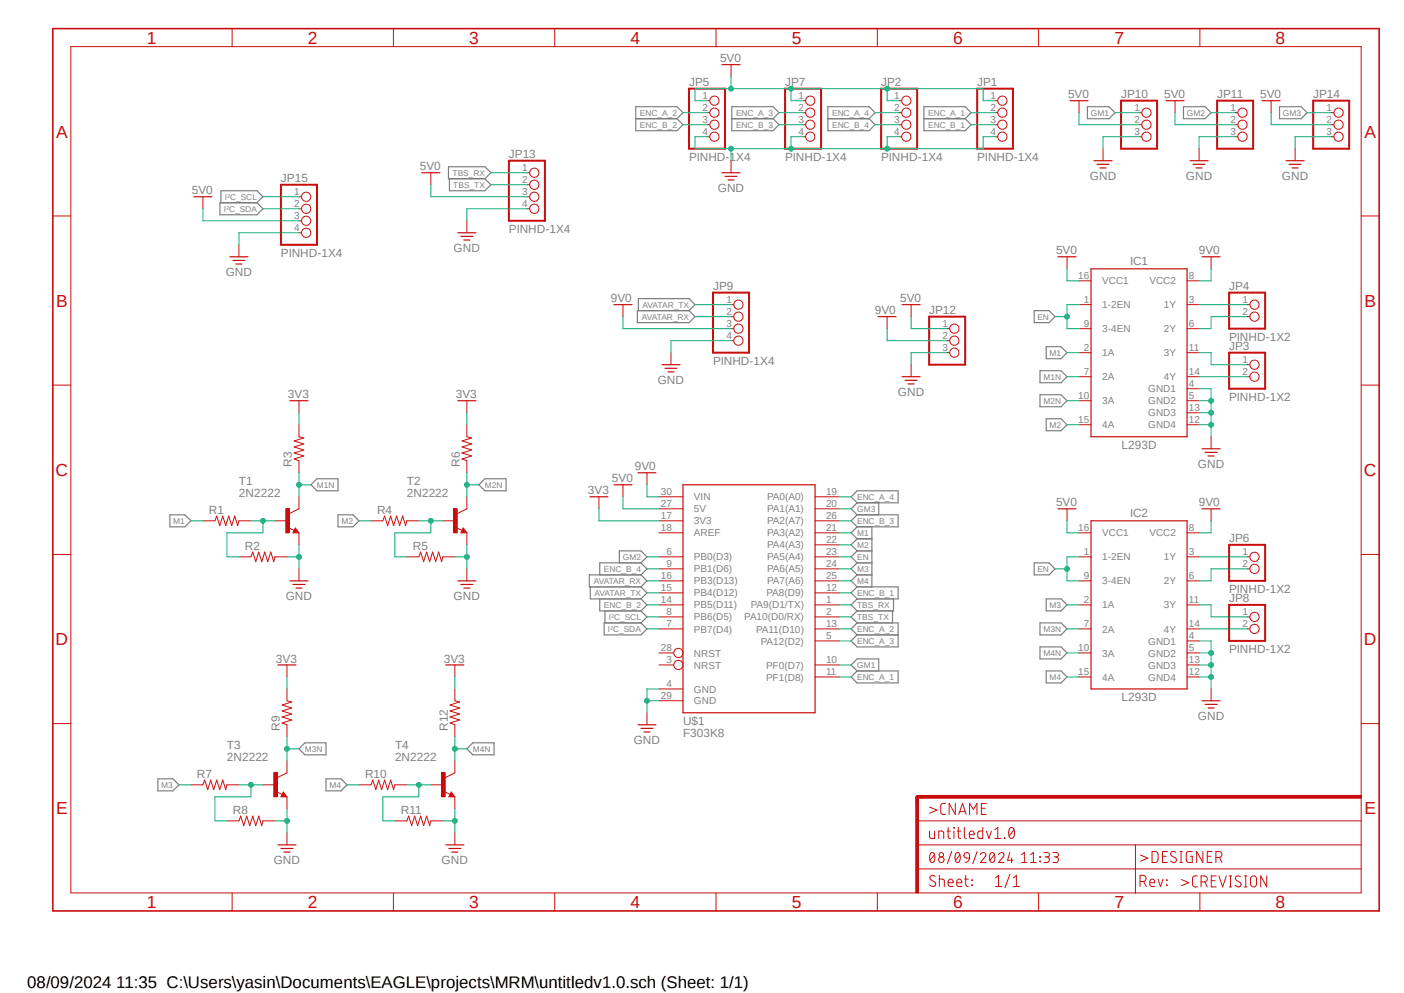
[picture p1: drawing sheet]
<svg xmlns="http://www.w3.org/2000/svg" width="297mm" height="210mm" viewBox="0 0 297 210" stroke-linecap="round" stroke-linejoin="round" font-family="sans-serif">
<path d="M10.8 5.8l281.3 187.2M292.1 5.8l-281.3 187.2" fill="none" stroke="#fff" stroke-width=".21"/>
<g fill="none" stroke="#808080" stroke-width=".25">
<path d="M94.9 35.3h7.7l1.2 1.2-1.2 1.3h-7.7zM95.1 37.8v2.5h7.5l1.2-1.2-1.2-1.3M134.5 25.1h8.7M134.5 22.6h8.7l1.3 1.2-1.3 1.3 1.3 1.3-1.3 1.2h-8.7zM154.8 25.1h8.7M154.8 22.6h8.7l1.3 1.2-1.3 1.3 1.3 1.3-1.3 1.2h-8.7zM175.1 25.1h8.8M175.1 22.6h8.8l1.2 1.2-1.2 1.3 1.2 1.3-1.2 1.2h-8.8zM195.5 25.1h8.7M195.5 22.6h8.7l1.2 1.2-1.2 1.3 1.2 1.3-1.2 1.2h-8.7zM230 22.6h4.6l1.3 1.2-1.3 1.3h-4.6zM250.4 22.6h4.5l1.3 1.2-1.3 1.3h-4.5z"/>
<path d="M270.7 22.6h4.6l1.2 1.2-1.2 1.3h-4.6zM46.5 42.9h7.9l1.2 1.3-1.2 1.2h-7.9zM46.7 42.9v-2.6h7.7l1.2 1.3-1.2 1.3M134.8 65.7h11l1.2 1.3-1.2 1.2h-11zM135 65.7v-2.5h10.8l1.2 1.2-1.2 1.3M218.8 65.7h3.1l1.3 1.3-1.3 1.2h-3.1zM220 78.4h4.5l1.2 1.3-1.2 1.2h-4.5zM221.3 73.3h3.2l1.2 1.3-1.2 1.3h-3.2zM220 83.5h4.5l1.2 1.3-1.2 1.2h-4.5zM221.3 88.6h3.2l1.2 1.2-1.2 1.3h-3.2zM35.9 108.9h3.2l1.3 1.3-1.3 1.2h-3.2zM65.8 102.5l1.3-1.2h4.4v2.5h-4.4z"/>
<path d="M71.5 108.9h3.2l1.2 1.3-1.2 1.2h-3.2zM102.6 101.3h4.5v2.5h-4.5l-1.3-1.3zM131 119v-2.5h4.6l1.3 1.3-1.3 1.2M135.6 119h-8.7v2.6M135.6 119l1.3 1.3-1.3 1.3M180 105.1l1.3-1.3h8.7v2.5h-8.7zM181.3 108.9l-1.3 1.3 1.3 1.2M181.3 119h3.1M181.3 116.5l-1.3 1.3 1.3 1.2M181.3 116.5h3.1M181.3 111.4l-1.3 1.3 1.3 1.3M181.3 108.9h8.7v2.5h-8.7"/>
<path d="M181.3 114h3.1M181.3 119l-1.3 1.3 1.3 1.3M181.3 114l-1.3 1.2 1.3 1.3M181.3 106.3l-1.3 1.3 1.3 1.3M184.4 111.4v12.7M185.9 106.3v2.6M218.8 119h3.1l1.3 1.3-1.3 1.3h-3.1zM124.9 124.1v2.6h10.7M126.9 126.7v2.5h8.7M127.8 131.7h7.8l1.3 1.3-1.3 1.3h-7.8zM128 129.2v2.5M135.6 121.6h-10.9v2.5h10.9"/>
<path d="M135.6 121.6l1.3 1.3-1.3 1.2M135.6 124.1l1.3 1.3-1.3 1.3M135.6 126.7l1.3 1.2-1.3 1.3M135.6 129.2l1.3 1.3-1.3 1.2M181.3 121.6h3.1M181.3 129.2l-1.3 1.3 1.3 1.2M181.3 131.7h8.7v5.1h-8.7l-1.3-1.2 1.3-1.3M181.3 124.1h8.7v2.6h-8.7M181.3 126.7l-1.3 1.2 1.3 1.3M181.3 124.1l-1.3 1.3 1.3 1.3M181.3 134.3h8.7M181.3 121.6l-1.3 1.3 1.3 1.2"/>
<path d="M181.3 131.7l-1.3 1.3 1.3 1.3M188.8 129.2v2.5M189 126.7v2.5h-7.7M220 131.7h4.5l1.2 1.3-1.2 1.3h-4.5zM220 136.8h4.5l1.2 1.3-1.2 1.3h-4.5zM221.3 126.7h3.2l1.2 1.2-1.2 1.3h-3.2zM63.2 158.4l1.3-1.3h4.5v2.5h-4.5zM100 157.1h4.5v2.5h-4.5l-1.2-1.2zM180 143.2l1.3-1.3h8.7v2.5h-8.7zM181.3 141.9l-1.3-1.3 1.3-1.2h4.6v2.5M221.3 141.9h3.2l1.2 1.3-1.2 1.2h-3.2zM33.4 164.7h3.2l1.2 1.3-1.2 1.3h-3.2z"/>
<path d="M69 164.7h3.1l1.3 1.3-1.3 1.3h-3.1z"/>
</g>
<g fill="none" stroke="#c90d0c" stroke-width=".25">
<path d="M152.7 13.7h3.8M89.2 36.5h3.8M152.7 36.5h3.8M153.4 37.3h2.5M154 38.1h1.3M226.4 21.3h3.8M231.4 34h3.8M232.1 34.8h2.5M232.7 35.5h1.3M246.7 21.3h3.8M251.8 34h3.8M252.4 34.8h2.5"/>
<path d="M253 35.5h1.3M96.9 49.2h3.8M97.5 50h2.5M98.1 50.8h1.3M223.8 54.3h3.8M230.8 56.9h20.3v35.5h-20.3zM254.3 54.3h3.8M129.9 64.4h3.8M140 77.1h3.8M140.7 77.9h2.5M141.3 78.7h1.3M185.8 67h3.8"/>
<path d="M190.8 79.7h3.8M190.8 64.4h3.8M135 100h3.8M191.5 80.4h2.5M192.1 81.2h1.3M254.3 94.9h3.8M254.9 95.7h2.6M255.6 96.4h1.2M62.5 112.2l.1 .2h-.4l.3-.5 .5 .7h-.8M124.8 105.1h3.8M129.9 102.5h3.8M144.5 102.5h27.9v48.2h-27.9z"/>
<path d="M223.8 107.6h3.8M230.8 110.2h20.3v35.5h-20.3zM254.3 107.6h3.8M135 153.3h3.8M135.6 154.1h2.5M136.2 154.8h1.3M254.3 148.2h3.8M254.9 149h2.6M255.6 149.7h1.2"/>
</g>
<g fill="none" stroke="#c90d0c" stroke-width=".21">
<path d="M154.6 13.7v2.5M91.1 36.5v2.6M111.5 36.5h.5M111.5 39.1h.5M149.6 21.3h.5M149.6 23.8h.5M149.6 26.4h.5M149.6 28.9h.5M154.6 34v2.5M169.9 21.3h.5M169.9 23.8h.5M169.9 26.4h.5"/>
<path d="M169.9 28.9h.5M190.2 21.3h.6M190.2 23.8h.6M190.2 26.4h.6M190.2 28.9h.6M210.5 21.3h.6M210.5 23.8h.6M210.5 26.4h.6M210.5 28.9h.6M228.3 21.3v2.5M233.3 31.5v2.5M241 23.8h.5"/>
<path d="M241 26.4h.5M241 28.9h.5M248.6 21.3v2.5M253.7 31.5v2.5M261.3 23.8h.5M261.3 26.4h.5M261.3 28.9h.5M98.8 46.7v2.5M111.5 41.6h.5M111.5 44.2h.5M225.7 54.3v2.6M228.3 59.4h2.5"/>
<path d="M251.1 59.4h2.6M256.2 54.3v2.6M131.8 64.4v2.6M141.9 74.6v2.5M154.6 64.4h.6M154.6 69.5h.6M154.6 67h.6M154.6 72.1h.6M187.7 67v2.5M192.7 64.4v2.6M192.7 77.1v2.6M200.4 74.6h.5"/>
<path d="M200.4 69.5h.5M200.4 72.1h.5M228.3 64.4h2.5M228.3 74.6h2.5M228.3 69.5h2.5M228.3 79.7h2.5M251.1 64.4h2.6M251.1 74.6h2.6M251.1 69.5h2.6M251.1 79.7h2.6M263.8 64.4h.6M263.8 79.7h.6"/>
<path d="M263.8 77.1h.6M263.8 67h.6M136.9 100v2.5M228.3 84.8h2.5M228.3 89.8h2.5M251.1 82.2h2.6M251.1 84.8h2.6M251.1 89.8h2.6M251.1 87.3h2.6M256.2 92.4v2.5M61 111.6l1.2 .6M62.5 111.7l.7 1h-1.2z"/>
<path d="M63.2 107.6l-2 1M126.7 105.1v2.5M131.8 102.5v2.6M139.4 117.8h5.1M139.4 112.7h5.1M139.4 110.2h5.1M139.4 105.1h5.1M139.4 107.6h5.1M172.4 117.8h5.1M172.4 112.7h5.1M172.4 110.2h5.1M172.4 105.1h5.1"/>
<path d="M172.4 107.6h5.1M172.4 115.2h5.1M225.7 107.6v2.6M228.3 117.8h2.5M228.3 112.7h2.5M251.1 117.8h2.6M251.1 112.7h2.6M256.2 107.6v2.6M263.8 117.8h.6M139.4 127.9h5.1M139.4 138.1h3.1M139.4 122.9h5.1"/>
<path d="M139.4 133h5.1M139.4 130.5h5.1M139.4 120.3h5.1M139.4 125.4h5.1M172.4 127.9h5.1M172.4 135.6h5.1M172.4 122.9h5.1M172.4 133h5.1M172.4 130.5h5.1M172.4 120.3h5.1M172.4 125.4h5.1M228.3 127.9h2.5"/>
<path d="M228.3 138.1h2.5M228.3 122.9h2.5M228.3 133h2.5M251.1 127.9h2.6M251.1 135.6h2.6M251.1 138.1h2.6M251.1 122.9h2.6M251.1 133h2.6M263.8 133h.6M263.8 130.5h.6M263.8 120.3h.6M136.9 150.7v2.6"/>
<path d="M139.4 140.6h3.1M139.4 145.7h5.1M139.4 148.2h5.1M172.4 143.2h5.1M172.4 140.6h5.1M228.3 143.2h2.5M251.1 143.2h2.6M251.1 140.6h2.6M256.2 145.7v2.5"/>
<circle cx="113" cy="39.1" r=".98"/>
<circle cx="113" cy="36.5" r=".98"/>
<circle cx="151.1" cy="26.4" r=".98"/>
<circle cx="151.1" cy="21.3" r=".98"/>
<circle cx="151.1" cy="23.8" r=".98"/>
<circle cx="151.1" cy="28.9" r=".98"/>
<circle cx="171.4" cy="23.8" r=".98"/>
<circle cx="171.4" cy="21.3" r=".98"/>
<circle cx="171.4" cy="26.4" r=".98"/>
<circle cx="171.4" cy="28.9" r=".98"/>
<circle cx="191.7" cy="28.9" r=".98"/>
<circle cx="191.7" cy="23.8" r=".98"/>
<circle cx="191.7" cy="21.3" r=".98"/>
<circle cx="191.7" cy="26.4" r=".98"/>
<circle cx="212" cy="28.9" r=".98"/>
<circle cx="212" cy="23.8" r=".98"/>
<circle cx="212" cy="21.3" r=".98"/>
<circle cx="212" cy="26.4" r=".98"/>
<circle cx="242.5" cy="23.8" r=".98"/>
<circle cx="242.5" cy="28.9" r=".98"/>
<circle cx="242.5" cy="26.4" r=".98"/>
<circle cx="262.8" cy="26.4" r=".98"/>
<circle cx="262.8" cy="23.8" r=".98"/>
<circle cx="262.8" cy="28.9" r=".98"/>
<circle cx="113" cy="44.2" r=".98"/>
<circle cx="113" cy="41.6" r=".98"/>
<circle cx="156.2" cy="64.4" r=".98"/>
<circle cx="156.2" cy="67" r=".98"/>
<circle cx="156.2" cy="69.5" r=".98"/>
<circle cx="156.2" cy="72.1" r=".98"/>
<circle cx="201.9" cy="69.5" r=".98"/>
<circle cx="201.9" cy="72.1" r=".98"/>
<circle cx="201.9" cy="74.6" r=".98"/>
<circle cx="265.4" cy="77.1" r=".98"/>
<circle cx="265.4" cy="79.7" r=".98"/>
<circle cx="265.4" cy="64.4" r=".98"/>
<circle cx="265.4" cy="67" r=".98"/>
<circle cx="265.4" cy="117.8" r=".98"/>
<circle cx="143.5" cy="138.1" r=".98"/>
<circle cx="265.4" cy="120.3" r=".98"/>
<circle cx="265.4" cy="130.5" r=".98"/>
<circle cx="265.4" cy="133" r=".98"/>
<circle cx="143.5" cy="140.6" r=".98"/>
</g>
<g fill="none" stroke="#c90d0c" stroke-width=".42">
<path d="M145.8 18.8h7.6v12.7h-7.6zM166.1 18.8h7.6v12.7h-7.6zM186.4 18.8h7.6v12.7h-7.6zM206.7 18.8h7.6v12.7h-7.6zM107.7 34h7.6v12.7h-7.6zM237.2 21.3h7.6v10.2h-7.6zM257.5 21.3h7.6v10.2h-7.6zM150.8 61.9h7.7v12.7h-7.7zM196.6 67h7.6v10.1h-7.6zM260 74.6h7.6v7.6h-7.6zM260 61.9h7.6v7.6h-7.6zM260 115.2h7.6v7.7h-7.6z"/>
<path d="M260 127.9h7.6v7.7h-7.6z"/>
</g>
<path d="M60.5 107.6h.7v5.1h-.7z" fill-rule="evenodd" fill="#c90d0c"/>
<path d="M63.2 84.8v2.5M63.2 89.8v2.6l1.1 .2-2.1 .7 2.1 .6-2.1 .6 2.1 .7-2.1 .6 2.1 .6-2.1 .7 1 .4v2.5M42.9 110.2h2.6l.3-1.1 .7 2.1 .6-2.1 .7 2.1 .6-2.1 .6 2.1 .7-2.1 .6 2.1 .2-1h2.6M50.5 117.8h2.6l.4-1 .6 2 .6-2 .7 2 .6-2 .6 2 .7-2 .6 2 .3-1h2.5M58.2 110.2h2.5M60.5 107.6h.7v5.1h-.7zM63.2 105.1v2.5M63.2 112.7v2.5M96.6 111.6l1.2 .6M98 111.7l.8 1h-1.3zM98.8 107.6l-2.1 1M63.2 120.3v2.6" fill="none" stroke="#c90d0c" stroke-width=".21"/>
<path d="M61.3 84.8h3.9M98 112.2l.1 .2h-.4l.3-.5 .5 .7h-.8M61.3 122.9h3.9M62 123.6h2.5M62.6 124.4h1.3" fill="none" stroke="#c90d0c" stroke-width=".25"/>
<path d="M96 107.6h.7v5.1h-.7z" fill-rule="evenodd" fill="#c90d0c"/>
<path d="M98.8 84.8v2.5M98.8 89.8v2.6l1 .2-2.1 .7 2.1 .6-2.1 .6 2.1 .7-2.1 .6 2.1 .6-2.1 .7 1.1 .4v2.5M78.5 110.2h2.5l.4-1.1 .6 2.1 .6-2.1 .7 2.1 .6-2.1 .6 2.1 .7-2.1 .6 2.1 .3-1h2.5M86.1 117.8h2.5l.4-1 .6 2 .7-2 .6 2 .6-2 .7 2 .6-2 .6 2 .3-1h2.5M93.7 110.2h2.5M96 107.6h.7v5.1h-.7zM98.8 105.1v2.5M98.8 112.7v2.5M98.8 120.3v2.6M58.5 167.4l1.2 .6M59.9 167.5l.8 1h-1.3zM60.7 163.4l-2 1.1" fill="none" stroke="#c90d0c" stroke-width=".21"/>
<path d="M96.9 84.8h3.8M96.9 122.9h3.8M97.5 123.6h2.5M98.1 124.4h1.3M59.9 168l.2 .3h-.4l.2-.5 .6 .6h-.8" fill="none" stroke="#c90d0c" stroke-width=".25"/>
<path d="M57.9 163.4h.8v5.1h-.8z" fill-rule="evenodd" fill="#c90d0c"/>
<path d="M60.7 140.6v2.6M60.7 145.7v2.5l1 .3-2 .6 2 .6-2 .7 2 .6-2 .6 2 .7-2 .6 1 .4v2.5M40.4 166h2.5l.4-1 .6 2 .7-2 .6 2 .6-2 .7 2 .6-2 .7 2 .2-1h2.5M48 173.6h2.5l.4-1 .7 2 .6-2 .6 2 .7-2 .6 2 .6-2 .7 2 .2-1h2.6M55.6 166h2.6M57.9 163.4h.8v5.1h-.8zM60.7 160.9v2.5M60.7 168.5v2.6M60.7 176.1v2.6M94 167.4l1.2 .6M95.5 167.5l.7 1h-1.2zM96.2 163.4l-2 1.1" fill="none" stroke="#c90d0c" stroke-width=".21"/>
<path d="M58.8 140.6h3.8M58.8 178.7h3.8M59.4 179.5h2.6M95.5 168l.1 .3h-.4l.3-.5 .5 .6h-.8M60.1 180.2h1.2" fill="none" stroke="#c90d0c" stroke-width=".25"/>
<path d="M93.4 163.4h.8v5.1h-.8z" fill-rule="evenodd" fill="#c90d0c"/>
<g fill="none" stroke="#c90d0c" stroke-width=".21">
<path d="M268.9 21.3v2.5M274 31.5v2.5M281.6 23.8h.6M281.6 26.4h.6M281.6 28.9h.6M42.9 41.6v2.6M50.5 51.8v2.5M63.2 41.6h.6M63.2 44.2h.6M63.2 46.7h.6M63.2 49.2h.6M96.2 140.6v2.6"/>
<path d="M96.2 145.7v2.5l1 .3-2 .6 2 .6-2 .7 2 .6-2 .6 2 .7-2 .6 1 .4v2.5M75.9 166h2.6l.4-1 .6 2 .6-2 .6 2 .7-2 .6 2 .6-2 .7 2 .2-1h2.6M83.5 173.6h2.6l.3-1 .7 2 .6-2 .6 2 .7-2 .6 2 .7-2 .6 2 .2-1h2.6M91.1 166h2.6M93.4 163.4h.8v5.1h-.8zM96.2 160.9v2.5M96.2 168.5v2.6M96.2 176.1v2.6"/>
<circle cx="283.2" cy="23.8" r=".98"/>
<circle cx="283.2" cy="26.4" r=".98"/>
<circle cx="283.2" cy="28.9" r=".98"/>
<circle cx="64.8" cy="46.7" r=".98"/>
<circle cx="64.8" cy="49.2" r=".98"/>
<circle cx="64.8" cy="44.2" r=".98"/>
<circle cx="64.8" cy="41.6" r=".98"/>
</g>
<path d="M267 21.3h3.8M272.1 34h3.8M272.7 34.8h2.6M273.3 35.5h1.3M41 41.6h3.8M48.6 54.3h3.9M49.3 55.1h2.5M49.9 55.8h1.3M94.3 140.6h3.8M94.3 178.7h3.8M95 179.5h2.5M95.6 180.2h1.3" fill="none" stroke="#c90d0c" stroke-width=".25"/>
<path d="M59.4 39.1h7.7v12.7h-7.7zM277.8 21.3h7.6v10.2h-7.6z" fill="none" stroke="#c90d0c" stroke-width=".42"/>
<path d="M193.7 168.5h.6v20.3h-.6z" fill-rule="evenodd" fill="#c90d0c"/>
<path d="M193.7 168.5h.6v20.3h-.6z" fill="none" stroke="#c90d0c" stroke-width=".21"/>
<path d="M194 168.2h94v.6h-94z" fill-rule="evenodd" fill="#c90d0c"/>
<g fill="none" stroke="#c90d0c" stroke-width=".21">
<path d="M15 9.9h273v178.9h-273zM49.1 6.1v3.8M83.2 6.1v3.8M117.3 6.1v3.8M151.5 6.1v3.8M185.6 6.1v3.8M219.7 6.1v3.8M253.8 6.1v3.8M11.2 45.7h3.8M288 45.7h3.8M11.2 81.4h3.8M288 81.4h3.8"/>
<path d="M11.2 117.3h3.8M288 117.3h3.8M11.2 153h3.8M288 153h3.8M194 168.2h94v.6h-94zM194 178.7h94M194 173.6h94M196.6 175.8v1.2l.4 .3h.7v-1.5M196.6 170.7l1.6 .6-1.6 .7M198.6 177.3v-1.5h.8l.2 .2v1.3M200 169.9l-.7 .1-.3 .4 .1 1.7 .9 .2M200.3 175.8h.8"/>
<path d="M200.6 175v2a.38 .38 0 0 0 .5 .3M201.8 175l.1 .1zM201.8 175.8v1.5M202.1 169.9v2.4l-1.3-2.4v2.4M202.5 175.8h.7M202.7 175v2a.38 .38 0 0 0 .5 .3M202.8 172.3l.8-2.4 .8 2.4M203 171.7h1.2M204 175v2l.2 .3h.2M205.1 176.5h1a.54 .54 0 0 0-.4-.7 .54 .54 0 0 0-.6 .5v.7l.1 .3h.9M205.1 172.3v-2.4l.8 1.3 .8-1.3v2.4M207.6 170.9h.8"/>
<path d="M207.9 175v2.3h-.8l-.3-.3 .1-1 .2-.2h.8M208.7 169.9h-1.1v2.4h1.1M208.7 175.8l.5 1.5 .5-1.5M210.4 177.3h1.3M210.4 175.5l.7-.5v2.3M212.5 177.2l.1 .1zM213.7 175.1l.5-.1a1.52 1.52 0 0 1-.2 2.3 1.5 1.5 0 0 1-.3-2.2zM214.5 175.5l-1 1.3M240.2 178.7v10.2M49.1 188.8v3.9M83.2 188.8v3.9M117.3 188.8v3.9"/>
<path d="M151.5 188.8v3.9M185.6 188.8v3.9M194 183.8h94M196.9 180.5a.41 .41 0 0 1 .4-.2 .41 .41 0 0 1 .3 .3 1.36 1.36 0 0 1-.4 1.8l-.4-.3a1.73 1.73 0 0 1 .1-1.6zM197.7 180.8l-1 1.1M197.8 185.3a.61 .61 0 0 0-.8-.1 .61 .61 0 0 0-.2 .7 1.75 1.75 0 0 1 1.2 1l-.1 .3a.75 .75 0 0 1-1.3 0M198.7 185.9h.6l.4 .2 .1 1.4M198.7 185.1v2.4M200.6 186.7h1a.55 .55 0 0 0-.3-.8 .55 .55 0 0 0-.7 .5l.1 .9 .3 .2h.6M201.3 180.1l-.9 2.6M202.3 180.5a.41 .41 0 0 1 .4-.2 .41 .41 0 0 1 .3 .3 1.36 1.36 0 0 1-.4 1.8h-.2a1.47 1.47 0 0 1-.1-1.9zM202.4 186.7h1.1a.55 .55 0 0 0-.4-.8 .55 .55 0 0 0-.7 .5v.9l.4 .2h.7"/>
<path d="M203.1 180.8l-1 1.1M204 185.9h.9M204.1 180.4a.63 .63 0 0 1 1 .5v.6l-.9-.1a.61 .61 0 0 1-.1-1zM204.3 185.1v2l.2 .3 .4 .1M205.1 181.5a1.03 1.03 0 0 1-.9 .9M205.6 186.1l.1 .1zM205.6 187.2l.1 .1zM206.7 180.1l-.9 2.6M207.4 180.8a.57 .57 0 0 1 .8-.5 .57 .57 0 0 1 .2 .9l-1 1.2h1.2M209.6 180.5a.4 .4 0 0 1 .4-.2 .4 .4 0 0 1 .3 .3 1.48 1.48 0 0 1-.2 1.8h-.2a1.28 1.28 0 0 1-.3-1.9zM210.4 180.8l-1 1.1M210.6 187.5h1.3"/>
<path d="M210.6 185.7l.6-.6v2.4M211.2 180.8a.57 .57 0 0 1 .9-.5 .57 .57 0 0 1 .1 .9l-1 1.2h1.2M213.6 180.3l-.5 1.6h1.2M213.7 184.9l-1.1 2.8M214 181.5v.9M214.4 187.5h1.2M214.4 185.7l.6-.6v2.4M216.1 182.4h1.2M216.1 180.8l.6-.5v2.1M218 182.4h1.2M218 180.8l.6-.5v2.1M219.7 188.8v3.9"/>
<path d="M220 181.2l.1 .1zM220 182.1l.1 .1zM220.9 180.3h.6a.47 .47 0 0 1 .5 .5 .47 .47 0 0 1-.5 .4h-.4M221.4 181.2a.59 .59 0 0 1 .6 .6 .59 .59 0 0 1-.6 .6h-.5M222.8 180.3h.7a.47 .47 0 0 1 .4 .5 .47 .47 0 0 1-.4 .4h-.5M223.4 181.2a.59 .59 0 0 1 .5 .6 .59 .59 0 0 1-.5 .6h-.6M241.2 186.4h.6a.66 .66 0 0 0 .7-.6 .66 .66 0 0 0-.7-.7h-.6v2.4M241.3 180.8l1.5 .7-1.5 .7M241.9 186.4l.6 1.1M243.2 186.7h1.1a.54 .54 0 0 0-.4-.8 .54 .54 0 0 0-.7 .5l.1 .9 .3 .2h.7M243.7 180.1h.6a.59 .59 0 0 1 .7 .6v1a.65 .65 0 0 1-.7 .7h-.6zM245 185.9l.5 1.6 .5-1.6"/>
<path d="M245.9 181.1h.8M246.8 187.2l.1 .1zM246.8 186.1l.1 .1zM247 180.1h-1.1v2.3h1.1M248.8 180.3l-.3-.2a.53 .53 0 0 0-.7 .2 .53 .53 0 0 0 .1 .7l.7 .4a.58 .58 0 0 1 .1 .9 .58 .58 0 0 1-.9-.1l-.2-.1M249.6 180.1h.5M249.6 182.4h.5M249.9 180.1v2.3M249.9 186l1.6 .7-1.6 .6M252.2 180.1h-1l-.2 .2v1.6a.51 .51 0 0 0 .5 .5h.7v-1.3h-.4M253.3 185.3h-.7l-.3 .5v1.4l.3 .3 .7 .1M253.8 188.8v3.9"/>
<path d="M254.1 186.5h.7a.64 .64 0 0 0 .6-.6 .64 .64 0 0 0-.6-.6h-.7v2.3M254.5 180.1v2.3l-1.3-2.3v2.3M254.9 186.5l.5 1.1M255.4 181.1h.8M256.2 186.3h.8M256.4 180.1h-1v2.3h1M257.2 181.4h.7a.64 .64 0 0 0 .6-.7 .64 .64 0 0 0-.6-.6h-.7v2.3M257.3 185.3h-1.1v2.3h1.1M257.9 185.3l.8 2.3 .7-2.3M258 181.4l.5 1M260.1 187.6h.5M260.1 185.3h.5"/>
<path d="M260.3 185.3v2.3M262.4 185.4l-.7-.1a.51 .51 0 0 0-.4 .4 .51 .51 0 0 0 .3 .5l.7 .4a.58 .58 0 0 1 .1 .9 .58 .58 0 0 1-.9-.1l-.2-.2M263.3 187.6h.5M263.3 185.3h.5M263.5 185.3v2.3M264.6 185.6a.65 .65 0 0 1 .7-.4 .65 .65 0 0 1 .5 .7v1a.64 .64 0 0 1-.6 .7 .64 .64 0 0 1-.7-.7zM268 185.3v2.3l-1.3-2.3v2.3"/>
<circle cx="199.1" cy="180.8" r=".47"/>
<circle cx="199.1" cy="181.8" r=".59"/>
</g>
<path d="M195.3 168.5h-1.3v1.3" fill="none" stroke="#c90d0c" stroke-width=".64"/>
<path d="M11.2 6.1h280.6v186.6h-280.6z" fill="none" stroke="#c90d0c" stroke-width=".34"/>
<path d="M154.6 16.2v2.6M149.6 21.3h-2.6v-2.5h20.3v2.5h2.6M225.7 56.9v2.5h2.6M63.2 87.3v2.5M98.8 87.3v2.5M126.7 107.6v2.6h12.7M131.8 105.1v2.5h7.6M225.7 110.2v2.5h2.6M60.7 143.2v2.5M96.2 143.2v2.5" fill="none" stroke="#0dab76" stroke-width=".21"/>
<circle cx="154.6" cy="18.8" r=".51" fill="#0dab76"/>
<g fill="none" stroke="#0dab76" stroke-width=".21">
<path d="M167.3 18.8h20.4v2.5h2.5"/>
<circle cx="154.6" cy="18.8" r=".51"/>
</g>
<circle cx="167.3" cy="18.8" r=".51" fill="#0dab76"/>
<g fill="none" stroke="#0dab76" stroke-width=".21">
<path d="M187.7 18.8h20.3v2.5h2.5"/>
<circle cx="167.3" cy="18.8" r=".51"/>
</g>
<circle cx="187.7" cy="18.8" r=".51" fill="#0dab76"/>
<g fill="none" stroke="#0dab76" stroke-width=".21">
<path d="M91.1 39.1v2.5h20.4M228.3 23.8v2.6h12.7M248.6 23.8v2.6h12.7M268.9 23.8v2.6h12.7M42.9 44.2v2.5h20.3M256.2 56.9v2.5h-2.5M131.8 67v2.5h22.8M187.7 69.5v2.6h12.7M192.7 67v2.5h7.7M136.9 102.5v2.6h2.5M256.2 110.2v2.5h-2.5M136.9 148.2h2.5"/>
<path d="M139.4 145.7h-2.5v5"/>
<circle cx="187.7" cy="18.8" r=".51"/>
</g>
<circle cx="136.9" cy="148.2" r=".51" fill="#0dab76"/>
<g fill="none" stroke="#0dab76" stroke-width=".21">
<path d="M253.7 82.2h2.5v10.2M253.7 89.8h2.5"/>
<circle cx="136.9" cy="148.2" r=".51"/>
</g>
<circle cx="256.2" cy="89.8" r=".51" fill="#0dab76"/>
<g fill="none" stroke="#0dab76" stroke-width=".21">
<path d="M253.7 87.3h2.5"/>
<circle cx="256.2" cy="89.8" r=".51"/>
</g>
<circle cx="256.2" cy="87.3" r=".51" fill="#0dab76"/>
<g fill="none" stroke="#0dab76" stroke-width=".21">
<path d="M253.7 84.8h2.5"/>
<circle cx="256.2" cy="87.3" r=".51"/>
</g>
<circle cx="256.2" cy="84.8" r=".51" fill="#0dab76"/>
<g fill="none" stroke="#0dab76" stroke-width=".21">
<path d="M253.7 135.6h2.5v10.1M253.7 143.2h2.5"/>
<circle cx="256.2" cy="84.8" r=".51"/>
</g>
<circle cx="256.2" cy="143.2" r=".51" fill="#0dab76"/>
<g fill="none" stroke="#0dab76" stroke-width=".21">
<path d="M253.7 140.6h2.5"/>
<circle cx="256.2" cy="143.2" r=".51"/>
</g>
<circle cx="256.2" cy="140.6" r=".51" fill="#0dab76"/>
<g fill="none" stroke="#0dab76" stroke-width=".21">
<path d="M253.7 138.1h2.5"/>
<circle cx="256.2" cy="140.6" r=".51"/>
</g>
<circle cx="256.2" cy="138.1" r=".51" fill="#0dab76"/>
<g fill="none" stroke="#0dab76" stroke-width=".21">
<path d="M149.6 28.9h-2.6v2.6h20.3v-2.6h2.6M154.6 31.5v2.5"/>
<circle cx="256.2" cy="138.1" r=".51"/>
</g>
<circle cx="154.6" cy="31.5" r=".51" fill="#0dab76"/>
<g fill="none" stroke="#0dab76" stroke-width=".21">
<path d="M190.2 28.9h-2.5v2.6M210.5 28.9h-2.5v2.6h-40.7"/>
<circle cx="154.6" cy="31.5" r=".51"/>
</g>
<circle cx="187.7" cy="31.5" r=".51" fill="#0dab76"/>
<circle cx="187.7" cy="31.5" r=".51" fill="none" stroke="#0dab76" stroke-width=".21"/>
<circle cx="167.3" cy="31.5" r=".51" fill="#0dab76"/>
<g fill="none" stroke="#0dab76" stroke-width=".21">
<path d="M241 28.9h-7.7v2.6M261.3 28.9h-7.6v2.6M111.5 44.2h-12.7v2.5M154.6 72.1h-12.7v2.5M200.4 74.6h-7.7v2.5M60.7 117.8h2.5M63.2 115.2v5.1"/>
<circle cx="167.3" cy="31.5" r=".51"/>
</g>
<circle cx="63.2" cy="117.8" r=".51" fill="#0dab76"/>
<g fill="none" stroke="#0dab76" stroke-width=".21">
<path d="M96.2 117.8h2.6M98.8 115.2v5.1"/>
<circle cx="63.2" cy="117.8" r=".51"/>
</g>
<circle cx="98.8" cy="117.8" r=".51" fill="#0dab76"/>
<g fill="none" stroke="#0dab76" stroke-width=".21">
<path d="M58.2 173.6h2.5M60.7 171.1v5"/>
<circle cx="98.8" cy="117.8" r=".51"/>
</g>
<circle cx="60.7" cy="173.6" r=".51" fill="#0dab76"/>
<g fill="none" stroke="#0dab76" stroke-width=".21">
<path d="M93.7 173.6h2.5M96.2 171.1v5"/>
<circle cx="60.7" cy="173.6" r=".51"/>
</g>
<circle cx="96.2" cy="173.6" r=".51" fill="#0dab76"/>
<g fill="none" stroke="#0dab76" stroke-width=".21">
<path d="M281.6 28.9h-7.6v2.6M63.2 49.2h-12.7v2.6M223.2 67h2.5M228.3 64.4h-2.6v5.1h2.6M253.7 79.7h10.1M253.7 74.6h2.5v2.5h7.6M253.7 64.4h10.1M263.8 67h-7.6v2.5h-2.5M253.7 117.8h10.1M253.7 127.9h2.5v2.6h7.6M253.7 133h10.1M263.8 120.3h-7.6v2.6h-2.5"/>
<circle cx="96.2" cy="173.6" r=".51"/>
</g>
<circle cx="225.7" cy="67" r=".51" fill="#0dab76"/>
<g fill="none" stroke="#0dab76" stroke-width=".21">
<path d="M228.3 117.8h-2.6v5.1h2.6M223.2 120.3h2.5"/>
<circle cx="225.7" cy="67" r=".51"/>
</g>
<circle cx="225.7" cy="120.3" r=".51" fill="#0dab76"/>
<g fill="none" stroke="#0dab76" stroke-width=".21">
<path d="M103.8 39.1h7.7M103.8 36.5h7.7M147 67h7.6M147 64.4h7.6M63.2 100v5.1M63.2 102.5h2.6M177.5 117.8h2.5M136.9 122.9h2.5M136.9 125.4h2.5M177.5 130.5h2.5M177.5 127.9h2.5"/>
<circle cx="225.7" cy="120.3" r=".51"/>
</g>
<circle cx="63.2" cy="102.5" r=".51" fill="#0dab76"/>
<g fill="none" stroke="#0dab76" stroke-width=".21">
<path d="M225.7 79.7h2.6M53.1 110.2h5.1M55.6 110.2v2.5"/>
<circle cx="63.2" cy="102.5" r=".51"/>
</g>
<circle cx="55.6" cy="110.2" r=".51" fill="#0dab76"/>
<g fill="none" stroke="#0dab76" stroke-width=".21">
<path d="M98.8 100v5.1M55.6 112.7h-7.6v5.1h2.5M98.8 102.5h2.5"/>
<circle cx="55.6" cy="110.2" r=".51"/>
</g>
<circle cx="98.8" cy="102.5" r=".51" fill="#0dab76"/>
<g fill="none" stroke="#0dab76" stroke-width=".21">
<path d="M225.7 84.8h2.6M88.6 110.2h5.1M91.1 110.2v2.5"/>
<circle cx="98.8" cy="102.5" r=".51"/>
</g>
<circle cx="91.1" cy="110.2" r=".51" fill="#0dab76"/>
<g fill="none" stroke="#0dab76" stroke-width=".21">
<path d="M91.1 112.7h-7.6v5.1h2.6M60.7 155.8v5.1M60.7 158.4h2.5"/>
<circle cx="91.1" cy="110.2" r=".51"/>
</g>
<circle cx="60.7" cy="158.4" r=".51" fill="#0dab76"/>
<g fill="none" stroke="#0dab76" stroke-width=".21">
<path d="M225.7 133h2.6M50.5 166h5.1M53.1 166v2.5"/>
<circle cx="60.7" cy="158.4" r=".51"/>
</g>
<circle cx="53.1" cy="166" r=".51" fill="#0dab76"/>
<g fill="none" stroke="#0dab76" stroke-width=".21">
<path d="M96.2 155.8v5.1M96.2 158.4h2.6M53.1 168.5h-7.6v5.1h2.5"/>
<circle cx="53.1" cy="166" r=".51"/>
</g>
<circle cx="96.2" cy="158.4" r=".51" fill="#0dab76"/>
<g fill="none" stroke="#0dab76" stroke-width=".21">
<path d="M225.7 138.1h2.6M86.1 166h5M88.6 166v2.5"/>
<circle cx="96.2" cy="158.4" r=".51"/>
</g>
<circle cx="88.6" cy="166" r=".51" fill="#0dab76"/>
<g fill="none" stroke="#0dab76" stroke-width=".21">
<path d="M144.5 23.8h5.1M144.5 26.4h5.1M164.8 23.8h5.1M164.8 26.4h5.1M185.1 23.8h5.1M185.1 26.4h5.1M205.4 23.8h5.1M205.4 26.4h5.1M235.9 23.8h5.1M256.2 23.8h5.1M276.5 23.8h5.1M55.6 44.2h7.6"/>
<path d="M55.6 41.6h7.6M225.7 74.6h2.6M225.7 89.8h2.6M40.4 110.2h2.5M75.9 110.2h2.6M136.9 117.8h2.5M177.5 112.7h2.5M177.5 110.2h2.5M177.5 115.2h2.5M177.5 105.1h2.5M177.5 107.6h2.5M136.9 120.3h2.5"/>
<path d="M136.9 127.9h2.5M136.9 133h2.5M136.9 130.5h2.5M177.5 120.3h2.5M177.5 122.9h2.5M177.5 125.4h2.5M177.5 133h2.5M177.5 135.6h2.5M225.7 127.9h2.6M177.5 143.2h2.5M177.5 140.6h2.5M225.7 143.2h2.6"/>
<path d="M37.8 166h2.6M73.4 166h2.5M88.6 168.5h-7.6v5.1h2.5"/>
<circle cx="88.6" cy="166" r=".51"/>
</g>
<g font-size="3.7" fill="#c90d0c">
<text x="31" y="9.3">1</text>
<text x="65.1" y="9.3">2</text>
<text x="99.3" y="9.3">3</text>
<text x="133.4" y="9.3">4</text>
<text x="167.5" y="9.3">5</text>
<text x="201.6" y="9.3">6</text>
<text x="235.8" y="9.3">7</text>
<text x="269.9" y="9.3">8</text>
<text x="11.9" y="29.1">A</text>
<text x="288.6" y="29.1">A</text>
<text x="11.9" y="64.9">B</text>
<text x="288.6" y="64.9">B</text>
<text x="11.8" y="100.7">C</text>
<text x="288.5" y="100.7">C</text>
<text x="11.8" y="136.5">D</text>
<text x="288.5" y="136.5">D</text>
<text x="11.9" y="172.3">E</text>
<text x="288.6" y="172.3">E</text>
<text x="31" y="192.1">1</text>
<text x="65.1" y="192.1">2</text>
<text x="99.3" y="192.1">3</text>
<text x="133.4" y="192.1">4</text>
<text x="167.5" y="192.1">5</text>
<text x="201.6" y="192.1">6</text>
<text x="235.8" y="192.1">7</text>
<text x="269.9" y="192.1">8</text>
</g>
<text font-size="3.6" x="5.8" y="209">08/09/2024 11:35 C:\Users\yasin\Documents\EAGLE\projects\MRM\untitledv1.0.sch (Sheet: 1/1)</text>
<g font-size="2.5" fill="#808080">
<text x="152.3" y="13.2">5V0</text>
<text x="145.8" y="18.1">JP5</text>
<text x="166.1" y="18.1">JP7</text>
<text x="186.4" y="18.1">JP2</text>
<text x="206.7" y="18.1">JP1</text>
<text x="225.9" y="20.8">5V0</text>
<text x="237.2" y="20.7">JP10</text>
<text x="246.3" y="20.8">5V0</text>
<text x="257.5" y="20.7">JP11</text>
<text x="266.6" y="20.8">5V0</text>
<text x="277.8" y="20.7">JP14</text>
<text x="107.7" y="33.4">JP13</text>
<text x="145.8" y="34">PINHD-1X4</text>
<text x="166.1" y="34">PINHD-1X4</text>
<text x="186.4" y="34">PINHD-1X4</text>
<text x="206.7" y="34">PINHD-1X4</text>
<text x="40.6" y="41.1">5V0</text>
<text x="59.4" y="38.4">JP15</text>
<text x="88.8" y="36">5V0</text>
<text x="151.9" y="40.6">GND</text>
<text x="230.6" y="38.1">GND</text>
<text x="250.9" y="38.1">GND</text>
<text x="271.2" y="38.1">GND</text>
<text x="96" y="53.3">GND</text>
<text x="107.7" y="49.2">PINHD-1X4</text>
<text x="223.4" y="53.8">5V0</text>
<text x="253.6" y="53.8">9V0</text>
<text x="47.8" y="58.4">GND</text>
<text x="59.4" y="54.3">PINHD-1X4</text>
<text x="239.1" y="56">IC1</text>
<text x="129.2" y="63.9">9V0</text>
<text x="150.8" y="61.3">JP9</text>
<text x="190.4" y="63.9">5V0</text>
<text x="260" y="61.3">JP4</text>
<text x="185.1" y="66.5">9V0</text>
<text x="196.6" y="66.3">JP12</text>
<text x="150.8" y="77.1">PINHD-1X4</text>
<text x="260" y="72.1">PINHD-1X2</text>
<text x="260" y="74">JP3</text>
<text x="139.2" y="81.2">GND</text>
<text x="190" y="83.7">GND</text>
<text x="60.9" y="84.2">3V3</text>
<text x="96.4" y="84.2">3V3</text>
<text x="260" y="84.8">PINHD-1X2</text>
<text x="237.3" y="95">L293D</text>
<text x="61.7" y="98.7" transform="rotate(-90 61.7 98.7)">R3</text>
<text x="97.3" y="98.7" transform="rotate(-90 97.3 98.7)">R6</text>
<text x="134.3" y="99.5">9V0</text>
<text x="253.4" y="99">GND</text>
<text x="50.5" y="105.1">2N2222</text>
<text x="50.5" y="102.5">T1</text>
<text x="86.1" y="105.1">2N2222</text>
<text x="86.1" y="102.5">T2</text>
<text x="124.4" y="104.6">3V3</text>
<text x="129.5" y="102">5V0</text>
<text x="223.4" y="107.1">5V0</text>
<text x="253.6" y="107.1">9V0</text>
<text x="44.2" y="108.7">R1</text>
<text x="79.8" y="108.7">R4</text>
<text x="239.1" y="109.3">IC2</text>
<text x="51.8" y="116.2">R2</text>
<text x="87.3" y="116.2">R5</text>
<text x="260" y="114.6">JP6</text>
<text x="260" y="125.4">PINHD-1X2</text>
<text x="60.5" y="126.9">GND</text>
<text x="96" y="126.9">GND</text>
<text x="260" y="127.3">JP8</text>
<text x="58.4" y="140.1">3V3</text>
<text x="93.9" y="140.1">3V3</text>
<text x="260" y="138.1">PINHD-1X2</text>
<text x="237.3" y="148.3">L293D</text>
<text x="59.2" y="154.6" transform="rotate(-90 59.2 154.6)">R9</text>
<text x="94.7" y="154.6" transform="rotate(-90 94.7 154.6)">R12</text>
<text x="144.5" y="155.8">F303K8</text>
<text x="144.5" y="153.3">U$1</text>
<text x="253.4" y="152.3">GND</text>
<text x="48" y="160.9">2N2222</text>
<text x="48" y="158.4">T3</text>
<text x="83.6" y="160.9">2N2222</text>
<text x="83.6" y="158.4">T4</text>
<text x="134.1" y="157.4">GND</text>
<text x="41.7" y="164.5">R7</text>
<text x="77.2" y="164.5">R10</text>
<text x="49.3" y="172.1">R8</text>
<text x="84.8" y="172.1">R11</text>
<text x="57.9" y="182.8">GND</text>
<text x="93.4" y="182.8">GND</text>
</g>
<g font-size="2.1" fill="#808080">
<text x="148.6" y="21">1</text>
<text x="148.6" y="23.5">2</text>
<text x="168.9" y="21">1</text>
<text x="168.9" y="23.5">2</text>
<text x="189.2" y="21">1</text>
<text x="189.2" y="23.5">2</text>
<text x="209.5" y="21">1</text>
<text x="209.5" y="23.5">2</text>
<text x="240" y="23.5">1</text>
<text x="260.3" y="23.5">1</text>
<text x="280.6" y="23.5">1</text>
<text x="148.6" y="26">3</text>
<text x="148.6" y="28.5">4</text>
<text x="168.9" y="26">3</text>
<text x="168.9" y="28.5">4</text>
<text x="189.2" y="26">3</text>
<text x="189.2" y="28.5">4</text>
<text x="209.5" y="26">3</text>
<text x="209.5" y="28.5">4</text>
<text x="240" y="26">2</text>
<text x="240" y="28.5">3</text>
<text x="260.3" y="26">2</text>
<text x="260.3" y="28.5">3</text>
<text x="280.6" y="26">2</text>
<text x="280.6" y="28.5">3</text>
<text x="62.2" y="41.2">1</text>
<text x="110.5" y="36.2">1</text>
<text x="110.5" y="38.7">2</text>
<text x="110.5" y="41.2">3</text>
<text x="62.2" y="43.8">2</text>
<text x="62.2" y="46.3">3</text>
<text x="110.5" y="43.8">4</text>
<text x="62.2" y="48.9">4</text>
<text x="228.1" y="59">16</text>
<text x="251.5" y="59">8</text>
<text x="153.7" y="64.1">1</text>
<text x="229.3" y="64.1">1</text>
<text x="233.2" y="65.2">1-2EN</text>
<text x="233.2" y="60.2">VCC1</text>
<text x="243.2" y="60.2">VCC2</text>
<text x="246.2" y="65.2">1Y</text>
<text x="251.5" y="64.1">3</text>
<text x="262.8" y="64.1">1</text>
<text x="153.7" y="66.6">2</text>
<text x="153.7" y="69.2">3</text>
<text x="153.7" y="71.7">4</text>
<text x="199.3" y="69.2">1</text>
<text x="199.3" y="71.7">2</text>
<text x="229.3" y="69.2">9</text>
<text x="233.2" y="70.3">3-4EN</text>
<text x="246.2" y="70.3">2Y</text>
<text x="251.5" y="69.2">6</text>
<text x="262.8" y="66.6">2</text>
<text x="199.3" y="74.3">3</text>
<text x="229.3" y="74.3">2</text>
<text x="233.2" y="75.4">1A</text>
<text x="246.2" y="75.4">3Y</text>
<text x="251.5" y="74.3">11</text>
<text x="262.8" y="76.8">1</text>
<text x="229.3" y="79.3">7</text>
<text x="233.2" y="80.4">2A</text>
<text x="242.9" y="83">GND1</text>
<text x="246.2" y="80.4">4Y</text>
<text x="251.5" y="81.9">4</text>
<text x="251.5" y="79.3">14</text>
<text x="262.8" y="79.3">2</text>
<text x="228.1" y="89.5">15</text>
<text x="228.1" y="84.4">10</text>
<text x="233.2" y="85.5">3A</text>
<text x="242.9" y="85.5">GND2</text>
<text x="242.9" y="88.1">GND3</text>
<text x="251.5" y="84.4">5</text>
<text x="251.5" y="87">13</text>
<text x="251.5" y="89.5">12</text>
<text x="233.2" y="90.6">4A</text>
<text x="242.9" y="90.6">GND4</text>
<text x="139.8" y="107.3">27</text>
<text x="139.8" y="104.7">30</text>
<text x="146.8" y="105.8">VIN</text>
<text x="162.3" y="105.8">PA0(A0)</text>
<text x="174.8" y="104.7">19</text>
<text x="174.8" y="107.3">20</text>
<text x="139.8" y="109.8">17</text>
<text x="139.8" y="112.4">18</text>
<text x="146.8" y="110.9">3V3</text>
<text x="146.8" y="113.5">AREF</text>
<text x="146.8" y="108.4">5V</text>
<text x="162.3" y="108.4">PA1(A1)</text>
<text x="162.3" y="113.5">PA3(A2)</text>
<text x="162.3" y="110.9">PA2(A7)</text>
<text x="174.8" y="112.4">21</text>
<text x="174.8" y="109.8">26</text>
<text x="228.1" y="112.4">16</text>
<text x="233.2" y="113.5">VCC1</text>
<text x="243.2" y="113.5">VCC2</text>
<text x="251.5" y="112.4">8</text>
<text x="141" y="117.4">6</text>
<text x="141" y="119.9">9</text>
<text x="146.8" y="118.5">PB0(D3)</text>
<text x="162.3" y="116">PA4(A3)</text>
<text x="162.3" y="118.5">PA5(A4)</text>
<text x="174.8" y="114.9">22</text>
<text x="174.8" y="117.4">23</text>
<text x="174.8" y="119.9">24</text>
<text x="229.3" y="117.4">1</text>
<text x="233.2" y="118.5">1-2EN</text>
<text x="246.2" y="118.5">1Y</text>
<text x="251.5" y="117.4">3</text>
<text x="262.8" y="117.4">1</text>
<text x="262.8" y="119.9">2</text>
<text x="139.8" y="125">15</text>
<text x="139.8" y="122.5">16</text>
<text x="146.8" y="121.1">PB1(D6)</text>
<text x="146.8" y="123.6">PB3(D13)</text>
<text x="162.3" y="121.1">PA6(A5)</text>
<text x="162.3" y="123.6">PA7(A6)</text>
<text x="174.8" y="125">12</text>
<text x="174.8" y="122.5">25</text>
<text x="229.3" y="122.5">9</text>
<text x="233.2" y="123.6">3-4EN</text>
<text x="246.2" y="123.6">2Y</text>
<text x="251.5" y="122.5">6</text>
<text x="139.8" y="127.6">14</text>
<text x="141" y="130.1">8</text>
<text x="146.8" y="131.2">PB6(D5)</text>
<text x="146.8" y="128.7">PB5(D11)</text>
<text x="146.8" y="126.2">PB4(D12)</text>
<text x="157.4" y="131.2">PA10(D0/RX)</text>
<text x="158.8" y="128.7">PA9(D1/TX)</text>
<text x="162.1" y="126.2">PA8(D9)</text>
<text x="174.8" y="127.6">1</text>
<text x="174.8" y="130.1">2</text>
<text x="229.3" y="127.6">2</text>
<text x="233.2" y="128.7">1A</text>
<text x="246.2" y="128.7">3Y</text>
<text x="251.5" y="127.6">11</text>
<text x="262.8" y="130.1">1</text>
<text x="139.8" y="137.7">28</text>
<text x="141" y="132.6">7</text>
<text x="146.8" y="133.8">PB7(D4)</text>
<text x="159.9" y="133.8">PA11(D10)</text>
<text x="161" y="136.3">PA12(D2)</text>
<text x="174.8" y="135.2">5</text>
<text x="174.8" y="132.6">13</text>
<text x="228.1" y="137.7">10</text>
<text x="229.3" y="132.6">7</text>
<text x="233.2" y="133.8">2A</text>
<text x="242.9" y="136.3">GND1</text>
<text x="246.2" y="133.8">4Y</text>
<text x="251.5" y="135.2">4</text>
<text x="251.5" y="137.7">5</text>
<text x="251.5" y="132.6">14</text>
<text x="262.8" y="132.6">2</text>
<text x="141" y="140.3">3</text>
<text x="146.8" y="141.4">NRST</text>
<text x="146.8" y="138.9">NRST</text>
<text x="162.1" y="141.4">PF0(D7)</text>
<text x="162.1" y="143.9">PF1(D8)</text>
<text x="174.8" y="140.3">10</text>
<text x="174.8" y="142.8">11</text>
<text x="228.1" y="142.8">15</text>
<text x="233.2" y="143.9">4A</text>
<text x="233.2" y="138.9">3A</text>
<text x="242.9" y="138.9">GND2</text>
<text x="242.9" y="141.4">GND3</text>
<text x="242.9" y="143.9">GND4</text>
<text x="251.5" y="140.3">13</text>
<text x="251.5" y="142.8">12</text>
<text x="139.8" y="147.9">29</text>
<text x="141" y="145.3">4</text>
<text x="146.8" y="146.5">GND</text>
<text x="146.8" y="149">GND</text>
</g>
<g font-size="1.8" fill="#808080">
<text x="135.4" y="24.5">ENC_A_2</text>
<text x="135.4" y="27">ENC_B_2</text>
<text x="155.7" y="24.5">ENC_A_3</text>
<text x="155.7" y="27">ENC_B_3</text>
<text x="176" y="27">ENC_B_4</text>
<text x="176" y="24.5">ENC_A_4</text>
<text x="196.3" y="24.5">ENC_A_1</text>
<text x="196.3" y="27">ENC_B_1</text>
<text x="230.8" y="24.5">GM1</text>
<text x="251.1" y="24.5">GM2</text>
<text x="271.4" y="24.5">GM3</text>
<text x="95.7" y="37.2">TBS_RX</text>
<text x="95.9" y="39.7">TBS_TX</text>
<text x="47.4" y="44.8">I²C_SDA</text>
<text x="47.6" y="42.2">I²C_SCL</text>
<text x="135.9" y="65.1">AVATAR_TX</text>
<text x="135.8" y="67.6">AVATAR_RX</text>
<text x="219.5" y="67.6">EN</text>
<text x="222" y="75.2">M1</text>
<text x="220.7" y="80.3">M1N</text>
<text x="220.7" y="85.4">M2N</text>
<text x="222" y="90.5">M2</text>
<text x="67.1" y="103.2">M1N</text>
<text x="102.6" y="103.2">M2N</text>
<text x="181.3" y="105.7">ENC_A_4</text>
<text x="36.7" y="110.8">M1</text>
<text x="72.2" y="110.8">M2</text>
<text x="181.3" y="113.3">M1</text>
<text x="181.3" y="108.2">GM3</text>
<text x="181.3" y="110.8">ENC_B_3</text>
<text x="131.7" y="118.4">GM2</text>
<text x="181.3" y="118.4">EN</text>
<text x="181.3" y="115.9">M2</text>
<text x="125.6" y="123.5">AVATAR_RX</text>
<text x="127.8" y="120.9">ENC_B_4</text>
<text x="181.3" y="120.9">M3</text>
<text x="181.3" y="123.5">M4</text>
<text x="219.5" y="120.9">EN</text>
<text x="125.8" y="126">AVATAR_TX</text>
<text x="127.8" y="128.6">ENC_B_2</text>
<text x="128.8" y="131.1">I²C_SCL</text>
<text x="181.3" y="131.1">TBS_TX</text>
<text x="181.3" y="128.6">TBS_RX</text>
<text x="181.3" y="126">ENC_B_1</text>
<text x="222" y="128.6">M3</text>
<text x="128.6" y="133.6">I²C_SDA</text>
<text x="181.3" y="133.6">ENC_A_2</text>
<text x="181.3" y="136.2">ENC_A_3</text>
<text x="220.7" y="133.6">M3N</text>
<text x="181.3" y="141.3">GM1</text>
<text x="181.3" y="143.8">ENC_A_1</text>
<text x="220.7" y="138.7">M4N</text>
<text x="222" y="143.8">M4</text>
<text x="64.5" y="159">M3N</text>
<text x="100" y="159">M4N</text>
<text x="34.1" y="166.6">M3</text>
<text x="69.7" y="166.6">M4</text>
</g>
</svg>
